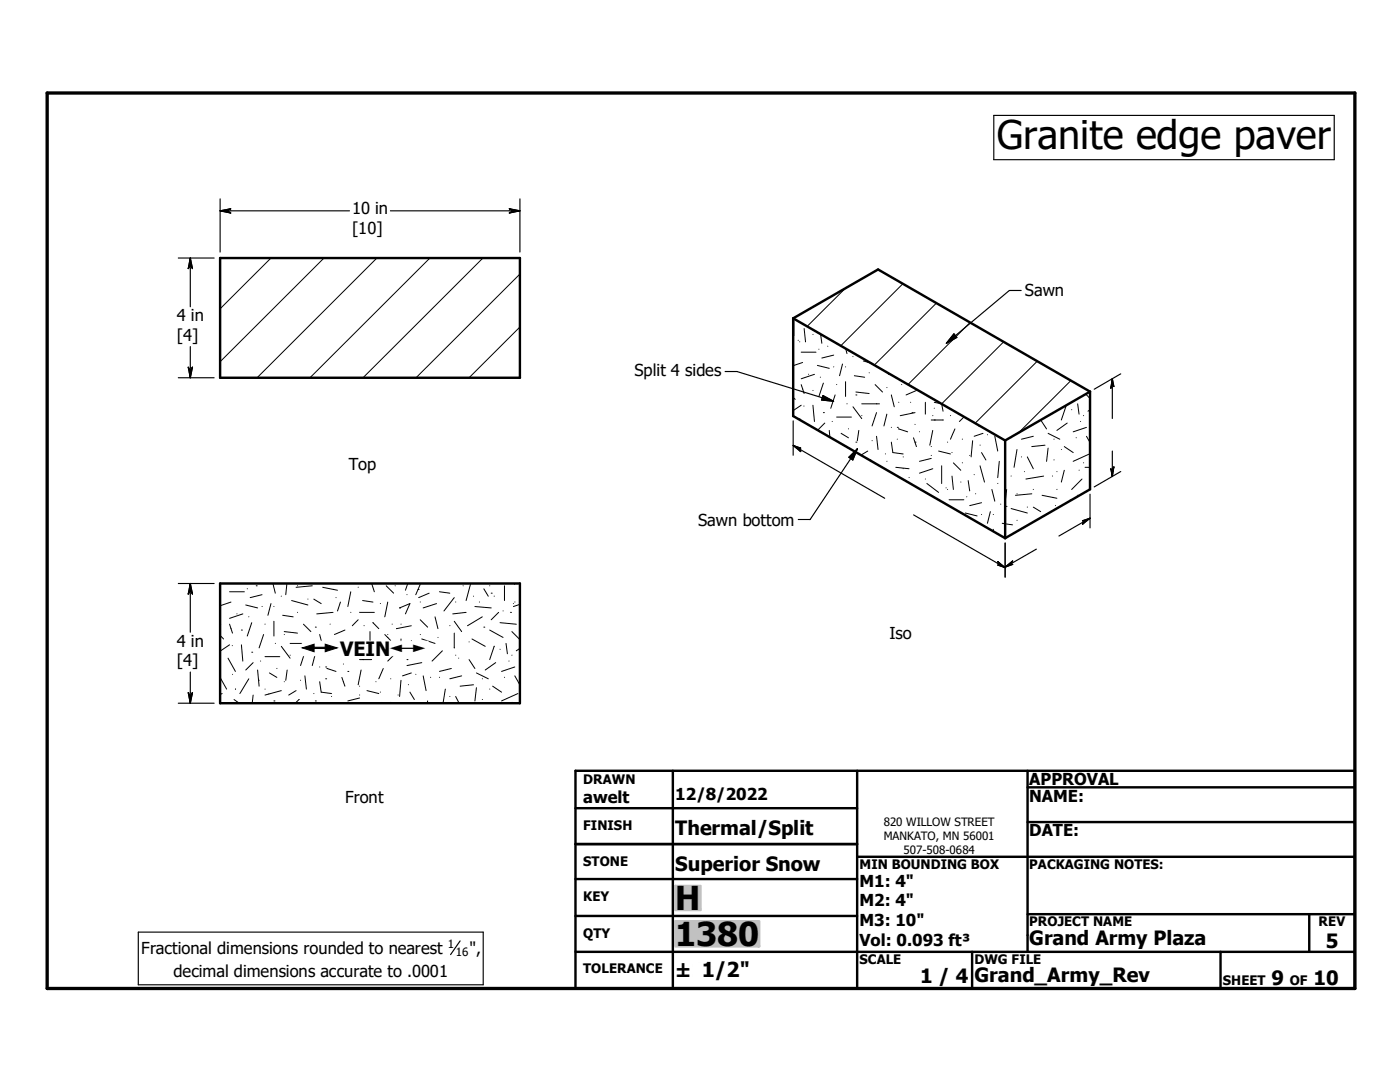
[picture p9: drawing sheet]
<svg xmlns="http://www.w3.org/2000/svg" width="279mm" height="216mm" viewBox="0 0 279 216" stroke-linecap="round" stroke-linejoin="round" font-family="sans-serif">
<g fill="none" stroke="#000" stroke-width=".48">
<path d="M43.9 51.5h59.9v23.9h-59.9zM158.3 63.5v19.5l42.3 24.4M158.3 63.5l16.9-9.7 42.3 24.3M158.3 63.5l42.3 24.4M217.5 78.1v19.5l-16.9 9.8M217.5 78.1l-16.9 9.8M200.6 87.9v19.5M43.9 116.4h59.9v23.9h-59.9zM114.8 153.8h155.6v43.4h-155.6zM134.3 153.8v43.4M171.1 153.8v43.4M205.1 157.1h65.3"/>
<path d="M205.1 153.8v36.1M114.8 175.4h56.3M114.8 161.3h56.3M114.8 168.4h56.3M171.1 171h99.3M205.1 164h65.3M114.8 182.8h56.3M114.8 189.9h155.6M194 189.9v7.3M205.1 182.4h65.3M243.6 189.9v7.3M261.3 182.4v7.5"/>
</g>
<g fill="none" stroke="#000" stroke-width=".2">
<path d="M54.1 51.5l-10.2 10.1M64.7 51.5l-20.8 20.7M75.2 51.5l-23.9 23.9M85.8 51.5l-23.9 23.9M96.4 51.5l-24 23.9M103.8 54.7l-20.8 20.7M168.7 57.5l-7.6 7.6M180.2 56.6l-12.4 12.4M103.8 65.2l-10.2 10.2M158.3 79.3l.4 .4M158.4 63.6v3.4M159.3 67.9h.1"/>
<path d="M159.6 68.2h.1M159.9 70.3h2.9M159.9 76.7l.6 1.8M160.2 72.3l-1.9 .7M160.2 77.6h.1M160.5 65.6l.3 2.6M161.4 74.7h.1M162.2 77.9h.1M162.3 66.7h-.1M162.5 74.7l-2.6 .9M163.1 72.9l2.4 .6M163.4 69.7h.1"/>
<path d="M163.7 75.3h.1M163.8 66.6l.2 1.9M164.3 76.4l-.9 2.7M165.2 69.1h.1M166.4 73.2h.1M166.4 70.9l-2.4 .5M166.7 78.8l-.9 2.7M167 76.7h.1M168.1 72.6l-.5 2.4M168.7 73.2h.1M168.7 76.2v2.9M168.8 69.5l.2 1.1"/>
<path d="M170.2 71.1v.1M170.5 75l2.1 .3M170.8 78.8h.1M170.8 78.2l2.7 .3M172.3 72l1.5 .5M173.5 74.4h.1M174.7 76.7l1.4 1.5M177 77.3h.1M177.7 74.7h-.4M177.9 78.8l.6 2.4M180 76.7h-.1M182.9 77.9l-2.1 .9"/>
<path d="M186.9 60.5l-12.4 12.3M193.6 64.4l-12.4 12.3M200.3 68.2l-12.4 12.4M207 72.1l-12.4 12.3M213.7 75.9l-10.4 10.4M216.7 78.6l.8 .9M159.6 83.5l.2 .4M159.9 80.9l-1.6 1M160.5 81h-.1M162.2 80.9l.3 3.2M164.3 82.3h.1M164.6 84.4l-1.4 1.4"/>
<path d="M165.5 85.9l.1 1.3M166.1 84.1h.1M167 83.2h2.9M167.9 86.5l1.4 .9M169.1 80.6h-.1M169.3 85.6h.1M170.2 81.2l1.8 2.3M170.8 88.2h.1M171.4 85.9l-.3 2M172 80.6h3.5M172 82.9h.1M173.2 90l-1.4 .8"/>
<path d="M173.8 91.8l-.1 .1M174.1 87.9h-.1M174.9 82.3l-.9 2.7M174.9 87.1l.3 2.6M175 80.6h-.1M176.7 90.6h.1M177 82.6l-.6 2.4M177 92v.1M177.9 85.3h.1M177.9 88.2l.3 2.1 2 .3M178.8 93.2l2.6 .3M179.1 85.3h.1"/>
<path d="M179.1 87.6h.1M179.4 80.3h.1M179.4 85.6l1.7 .6M179.4 85.6h.1M180.2 91.2h.1M180.3 93.5h-.1M181.4 95.3h.1M181.7 80.3h.1M182 82.3h.1M182.3 87.4l.6 1.7M182.6 88.2h.1M182.6 82.3l-2.9 .6"/>
<path d="M182.6 84.7h.1M183.5 86.1v.1M184.7 80.3v2.3M184.7 95.6h.1M185 96.5l2.3 1.8M185.3 98.5v.1M185.8 91.5l-2.3 .6M185.8 83.8h2.4M185.9 89.1h-.1M185.9 90.9h-.1M186.1 93.5l-2.6 .9M186.1 85.9l-.5 2.9"/>
<path d="M186.2 82.9h-.1M186.5 83.8h.1M186.5 80.3l1.4 .3M186.5 81.4v.1M187.3 90l2.4 .6M187.9 92.9v3.6M187.9 80.6l.3 1.5M188.8 97.3v.1M189.1 88.2h.1M189.1 97.6v.1M189.4 99.7h3M189.7 82.9h.1"/>
<path d="M190 90.3h.1M190 95l.3 2.7M190.3 92.4l1.4 1.4M190.6 85.6l-.9 2M191.8 96.2h-.1M192.1 87.6h.1M192.1 92.3v.1M192.4 83.2l-.9 .9M192.9 99.1h.1M193.2 95.9l.3 2M193.6 90.9h-.1M194.1 87.9l-.3 3.3"/>
<path d="M194.4 94.7h.1M194.7 98.5h.1M195.5 84.9l-.2 .1M195.6 92.9l.9 3.3M195.6 88.8h.1M195.9 90.3l.9 1.5M196.2 86.5l-1.8 .6M197.1 86.8h.1M198 97.7l.5 2.3M198.5 87.1l.6 2.9M199.1 96.4v.1M199.4 92.1l-.3 3.2"/>
<path d="M200.9 97.7l-.3 2.6M201.8 87.3v.1M201.8 95h.1M203 98.5h.1M203 89.7l-.6 3.5M203.9 91.2h.1M204.4 94.1h.1M205 91.2l1.2 2.3M205.9 98.5l-3.2 .3M206.2 97.6v.1M206.2 87.1l-2.3 .5M207.7 83.8l1.2 1.8"/>
<path d="M208 98.8l2.9 .6M208.3 95l-3.6 .6M208.6 88.8l-2.7 .3M209.2 89.4l-.3 2.7M209.2 86.5l2.3 1.1M210.1 95h-.1M210.2 99.2l-.1 .1M210.4 91.8h-.1M210.4 87.6h-.1M210.9 94.1h.1M210.9 97.6v.1M211.8 89.7h.1"/>
<path d="M212.4 93.8l-.6 2.4M212.4 89.1l1.8 1.2M212.7 81.1l-.9 2.7M213 84.4l-2.1 1.5M213.6 99.7l-.1 .2M213.9 81.8h.1M214.8 87.3v.1M215.1 98.8h.1M215.1 80.6l.2 2M215.4 93.8h-.1M215.7 84.1h.1M215.9 95.6l-2 2.1"/>
<path d="M216.3 92.3l-.1 .1M216.3 82.9h-.1M216.5 93.2h1M216.8 85.3l-2.6 .9M216.8 87.1l.7 1.2M217.4 97.1l.1 .3M217.4 90.6l-3.2 1.5M217.5 81.8l-.4 .3M45.8 118.1h3M49.4 117.5h-.1M51.1 116.9h.1M52.3 118.7l-2.4 .5"/>
<path d="M54.5 116.4l.4 2M56.1 118.9v.1M57.3 116.4l-.3 2.3M58.2 119.8l3.3 .9M59.4 116.9h.1M61.5 119.5v.1M62.3 116.9l-3.2 .3M62.6 119.6l1.5 .8M64.4 117.2l3 .6M66.6 117.6h-.1M67.1 119.2h.1M70 118.1l-.6 2.9"/>
<path d="M71.5 117.2h.1M72.4 119.8l2 .3M74.2 116.4l.5 1.7M77.1 116.9l1.4 1.5M78.9 116.9h.1M81.2 118.6v.1M81.4 116.4l-.5 1.4M83.4 117.6h.1M83.9 116.6l-.9 2.1M85.6 118.4l-2 .8M87.7 118.1l2.1 .3M90.7 119.2l-2.1 2.7"/>
<path d="M92.4 116.9h.1M93.9 116.6l-.9 3.2M94.5 118.9v.1M96.6 117.5l.8 1.5M97.7 116.9h.1M98 118.4h.1M98.6 118.9v.1M100.7 116.9v2.9M102.5 116.4l.2 .2M192.6 102.4l2.4 .5M195.9 102.6v.1M195.9 100.3l-2.4 .6"/>
<path d="M197.6 102.1l-.5 2.3M198.2 105.6v.4M198.3 102.6l-.1 .1M199.7 100.6h.1M200 104.4l2.1 .3M200.6 100.3h.1M200.8 101h.1M201.8 101.5l3.2 .9M203 103.8h.1M205 101.2h.1M206.2 101.2l1.5 .9M210.6 100.9h.1"/>
<path d="M43.9 135.2l1.3 2.3M43.9 126.8l.7 .7M43.9 124.6h.1M44.3 138.4l-.4 .2M45.5 131.3l1.5 2.7M45.8 128.7l-1.8 1.2M45.8 124.6l.6 1.7M46.1 120.1l-2.2 .8M46.1 125.4h.1M46.4 128.8h-.1M46.4 134.6h.1M46.7 139.6l1 .7"/>
<path d="M47 137.5h.1M47.3 122.5h.1M48.2 125.7h.1M48.2 128.7l.3 3.2M48.5 122.5l-2.7 .9M49 120.7l2.4 .6M49.7 135.4l-1.8 3M49.7 123.1h.1M50.2 130.1h.1M50.2 124.2l-.9 2.7M50.5 138.7l-.2 1.6M50.5 132.2l-1.5 1.5"/>
<path d="M51.4 133.7l.3 3.2M51.7 135.7h.1M52 131.9h.1M52.3 121h.1M52.6 126.6l-.9 2.7M52.9 137.5h.1M52.9 131h2.9M52.9 124.5v.1M53.6 138.5h.1M53.8 134.3l1.5 .9M54.1 120.4l-.6 2.4M54.7 139.9h.1"/>
<path d="M54.7 121h.1M54.7 124v2.9M55 128.4h-.1M55.3 133.4h.1M56.1 129l1.8 2.3M56.1 137.8l-3.2 .9M56.4 122.8l2.1 .3M56.7 136h.1M56.7 126.6h.1M56.7 126l2.7 .3M57.3 133.7l-.3 2M57.9 128.4h3.6"/>
<path d="M57.9 130.7h.1M59.1 137.8l-1.5 .9M59.4 122.2h.1M59.7 139.6l-.8 .7M60 135.7h.1M60.6 124.6l1.4 1.4M60.8 130.1l-.8 2.7M60.8 134.9l.4 2.6M60.9 128.4h-.1M62.6 138.4h.1M62.9 125.1h.1M62.9 139.9h.1"/>
<path d="M62.9 130.4l-.6 2.4M63.8 133.1h.1M63.8 126.6l.6 2.4M63.8 136l.3 2.1 2.1 .3M65 135.4h.1M65 133.1h.1M65.3 128.1h.1M65.3 133.4l1.8 .6M65.9 124.5v.1M66.2 139h.1M66.5 122.2l-3.3 .3M67.6 128.1h.1"/>
<path d="M67.9 130.1h.1M67.9 120.1l-.5 1.8M68.2 135.2l.6 1.7M68.5 130.1l-2.9 .6M68.5 136h.1M68.5 132.5h.1M68.8 125.7l-2.1 .9M69.4 134h.1M70 122.2h.1M70.6 128.1v2.3M71.5 123.7l-1.2 1.2M71.8 122.2h2.9"/>
<path d="M71.8 139.3l-2.4 .6M71.8 131.6h2.3M71.8 136.9h.1M71.8 138.7h.1M72.1 133.7l-.6 2.9M72.1 130.7h.1M72.4 131.6h.1M72.4 128.1l1.4 .3M72.4 129.3h.1M72.7 124.8l-.1 .1M73.2 137.8l2.4 .6M73.8 128.4h2.4"/>
<path d="M73.8 126v2.4M73.8 128.4l.3 1.5M74.4 124.2h.1M74.4 124.2l1.2 1.2M75 136h.1M75.6 130.7h.1M75.9 138.1h.1M75.9 120.4h.1M76.5 133.4l-.9 2M76.8 128.9v.1M76.8 126.6l1.2 1.2M77.4 120.1l-.6 3"/>
<path d="M77.4 126.6h.1M77.4 127.2h.1M77.4 130.1h.1M78 135.4h.1M78.3 124.5v.1M78.5 130.7l-1.1 1.2M79.5 138.7h-.1M79.7 121.3h.1M79.7 121.3l2.1-.9-.9 2.1M80 135.7l-.3 3.3M80 127.5v2.9M80 124.5v.1"/>
<path d="M81.2 131.6h.1M81.5 136.6h.1M81.8 138.1l.9 1.5M82.1 124.9l-2.9 .5M82.1 127.8l.3 2.1M82.1 134.3l-1.8 .6M83 134.6h.1M83.9 123.7l1.4 1.4M83.9 126.6h.1M83.9 120.1h.1M84.2 127.5l2.6 .9M84.2 132.2l-3 .6"/>
<path d="M84.5 134.9l.5 2.9M85.3 139.9v.4M86 135.1l-.1 .1M86.8 123.1l.6 2.3M87.1 120.4l-2.6 .9M87.4 127.2h.1M87.7 135.1v.1M88.3 129.9l-2.1 2M88.9 137.5l-.5 2.8M89.8 139h.1M89.8 124.8v.1M90.1 133.4l-2.4 .6"/>
<path d="M90.7 124l1.4 2M90.7 126.3v3M90.9 139l.7 1.3M91 130.7h-.1M91 120.1h-.1M91.5 131.3h.1M92.1 134.9l-2.3 .5M93 122.2l-2.6 .3M93.6 128.1h.1M93.6 131.6l1.2 1.8M94.2 127.5l2.6 1.5M94.5 136.6l-2.7 .3"/>
<path d="M94.8 121l3.2 .3M95.1 137.2l-.3 2.7M95.1 134.3l2.3 1.1M95.7 120.1h.1M96.3 135.4h.1M96.3 123.1l-3 1.8M96.3 139.6h.1M96.6 125.1h.1M97.7 137.5h.1M97.7 125.7l2.7 1.5M98.3 136.9l1.8 1.2M98.6 128.9l-.9 2.7"/>
<path d="M98.9 132.2l-2.1 1.5M99.5 122.2l-1.5 1.5M99.8 129.6h.1M99.8 124.2l3.2 .4M100.4 121.9h.1M100.7 135.1v.1M101 128.4l.3 2M101.6 131.9h.1M101.9 122.2h.1M102.2 126l1.4 1.5M102.2 130.7h.1M102.5 120.4h.1"/>
<path d="M102.7 133.1l-2.6 .9M102.7 134.9l1.1 1.8M102.8 120.1h-.1M103.4 138.4l-3.3 1.5M103.8 129.4l-.8 .5M103.8 120.6l-1.3 .4M76.2 140.2l.2 .1M78 140.1v.1M102.2 140.1v.1"/>
</g>
<path d="M9.4 18.6h261v178.6h-261z" fill="none" stroke="#000" stroke-width=".66"/>
<g fill="#c0c0c0" stroke="#c0c0c0" stroke-width=".48">
<path d="M134.8 183.8h16.7v5z"/>
<path d="M134.8 183.8l16.7 5h-16.7z"/>
<path d="M134.8 176.8h5v4.8z"/>
<path d="M134.8 176.8l5 4.8h-5z"/>
</g>
<g fill="none" stroke="#000" stroke-width=".23">
<path d="M43.9 39.7v10.6M103.8 39.7v10.6M198.3 23h68v8.9h-68zM35.6 51.5h7.1M38 52.9h.1M38 51.5v9.7M38 51.5l.4 2.1-.4-.7M38 51.5l-.4 2.1 .4-.7M43.9 42.1h25.8M43.9 42.1l2.1-.4-.7 .4M43.9 42.1l2.1 .4-.7-.4M45.3 42.1h.1"/>
<path d="M77.9 42.1h25.9M102.4 42.1h.1M102.4 42.1l-.8 .4 2.2-.4M102.4 42.1l-.8-.4 2.2 .4M203.8 58h-2.4l-12.5 10.5M35.6 75.4h7.1M38 74h.1M38 69.2v6.2M38 74l-.4-.7 .4 2.1M38 74l.4-.7-.4 2.1M144.7 74.1h2.4l19.3 6M164.2 78.9l2.2 1.2-2.4-.3z"/>
<path d="M190.4 66.6l.6 .7-2.1 1.2zM222 76.7h.1M222 75.6v7.9M222 75.6l.3 1.5-.3-.4M222 75.6l-.3 1.9 .3-.8M223.7 74.6l-5.3 3.1M158.3 88.9l18.3 10.5M158.3 88.9l1.5 .5h-.5M158.3 88.9l1.5 1.2-.5-.7M158.3 84v6.8M159.3 89.4h.1M169.4 91.2l1.7-1.7-.9 2.3z"/>
<path d="M171.1 89.5l-9.4 14.2h-2.4M217.5 98.6v6.7M222 94h.1M222 90v5.1M222 94l-.3-.5 .3 1.6M222 94l.3-.8-.3 1.9M223.7 94.1l-5.3 3.1M35.6 116.4h7.1M38 117.8h.1M38 116.4v9.8M38 116.4l.4 2.1-.4-.7M38 116.4l-.4 2.1 .4-.7"/>
<path d="M182.3 102.7l18.3 10.6M199.6 112.7h.1M199.6 112.7h-.5l1.5 .6M199.6 112.7l-.5-.6 1.5 1.2M200.6 108.4v6.8M201.6 112.6h.1M201.6 112.6l.5-.7-1.5 1.3M201.6 112.6h.5l-1.5 .6M206.8 109.6l-6.2 3.6M216.5 104h.1M217.5 103.4l-6.2 3.6M217.5 103.4l-1.5 1.2 .5-.6"/>
<path d="M217.5 103.4l-1.5 .5 .5 .1M38 138.9h.1M38 134.1v6.2M38 138.9l-.4-.7 .4 2.1M38 138.9l.4-.7-.4 2.1M35.6 140.3h7.1M27.6 186h68.8v10.5h-68.8zM91.8 187.7l-1.9 2.8"/>
</g>
<g fill="#000" stroke="#000" stroke-width=".23">
<path d="M38 51.5l.4 2.1-.4-.7zM38 51.5v1.4l-.4 .7zM38 52.9l-.4 .7zM43.9 42.1l2.1-.4-.7 .4zM43.9 42.1h1.4l.7 .4zM45.3 42.1l.7 .4zM101.6 42.5l.8-.4h1.4zM101.6 41.7l2.2 .4h-1.4zM101.6 41.7l.8 .4zM37.6 73.3l.4 .7v1.4zM38.4 73.3l-.4 2.1v-1.4zM38.4 73.3l-.4 .7z"/>
<path d="M164.2 78.9l2.2 1.2-2.4-.3zM190.4 66.6l.6 .7-2.1 1.2zM222 75.6l.3 1.5-.3-.4zM222 75.6v1.1l-.3 .8zM222 76.7l-.3 .8zM158.3 88.9l1.5 .5h-.5zM158.3 88.9l1 .5 .5 .7zM159.3 89.4l.5 .7zM169.4 91.2l1.7-1.7-.9 2.3zM221.7 93.5l.3 .5v1.1zM222.3 93.2l-.3 1.9v-1.1zM222.3 93.2l-.3 .8z"/>
<path d="M38 116.4l.4 2.1-.4-.7zM38 116.4v1.4l-.4 .7zM38 117.8l-.4 .7zM199.1 112.7h.5l1 .6zM199.1 112.1l1.5 1.2-1-.6zM199.1 112.1l.5 .6zM200.6 113.2l1.5-1.3-.5 .7zM200.6 113.2l1-.6h.5zM201.6 112.6h.5zM216.5 104l1-.6-1.5 1.2zM216 103.9l1.5-.5-1 .6zM216 103.9l.5 .1z"/>
<path d="M37.6 138.2l.4 .7v1.4zM38.4 138.2l-.4 2.1v-1.4zM38.4 138.2l-.4 .7z"/>
</g>
<g fill="#fff" stroke="#fff" stroke-width=".23">
<path d="M138.1 191.5h13.5v4.6z"/>
<path d="M138.1 191.5l13.5 4.6h-13.5z"/>
<path d="M60.3 128h25.1v2.8z"/>
<path d="M60.3 128l25.1 2.8h-25.1z"/>
</g>
<text font-size="7.9" x="198.9" y="29.7">Granite edge paver</text>
<g font-size="6.6">
<text x="134.7" y="181.6">H</text>
<text x="134.7" y="188.7">1380</text>
</g>
<text font-size="4.1" x="140" y="195">1/2&quot;</text>
<g font-size="3.9">
<text x="67.9" y="130.8">VEIN</text>
<text x="134.7" y="166.7">Thermal/Split</text>
<text x="134.7" y="173.8">Superior Snow</text>
<text x="205.4" y="188.6">Grand Army Plaza</text>
<text x="264.6" y="189.2">5</text>
<text x="134.7" y="194.9">±1/16&quot;</text>
<text x="183.6" y="196.1">1 / 4</text>
<text x="194.5" y="196">Grand_Army_Rev</text>
<text x="253.8" y="196.6">9</text>
<text x="262.1" y="196.6">10</text>
</g>
<g font-size="3.3">
<text x="70.3" y="42.8">10 in</text>
<text x="70.3" y="46.8">[10]</text>
<text x="204.6" y="59.1">Sawn</text>
<text x="35.3" y="64.1">4 in</text>
<text x="35.3" y="68">[4]</text>
<text x="126.6" y="75.1">Split 4 sides</text>
<text x="69.6" y="93.9">Top</text>
<text x="139.4" y="104.9">Sawn bottom</text>
<text x="35.3" y="129">4 in</text>
<text x="177.5" y="127.5">Iso</text>
<text x="35.3" y="133">[4]</text>
<text x="68.9" y="160.1">Front</text>
<text x="116.4" y="160.2">awelt</text>
<text x="134.7" y="159.7">12/8/2022</text>
<text x="205.4" y="156.7">APPROVAL</text>
<text x="205.4" y="159.9">NAME:</text>
<text x="205.4" y="166.9">DATE:</text>
<text x="171.5" y="176.9">M1: 4&quot;</text>
<text x="171.5" y="180.8">M2: 4&quot;</text>
<text x="171.5" y="184.8">M3: 10&quot;</text>
<text x="28.2" y="190.3">Fractional dimensions rounded to nearest</text>
<text x="93.7" y="190.3">&quot;,</text>
<text x="171.5" y="188.7">Vol: 0.093 ft³</text>
<text x="34.6" y="195">decimal dimensions accurate to .0001</text>
</g>
<g font-size="3.1">
<text x="60.3" y="130.8">#</text>
<text x="77.9" y="130.8">#</text>
</g>
<g font-size="2.6">
<text x="116.4" y="156.4">DRAWN</text>
<text x="116.4" y="165.6">FINISH</text>
<text x="116.4" y="172.8">STONE</text>
<text x="171.5" y="173.4">MIN BOUNDING BOX</text>
<text x="205.4" y="173.4">PACKAGING NOTES:</text>
<text x="116.4" y="179.9">KEY</text>
<text x="205.4" y="184.8">PROJECT NAME</text>
<text x="263.1" y="184.8">REV</text>
<text x="116.4" y="187.1">QTY</text>
<text x="116.4" y="194.2">TOLERANCE</text>
<text x="171.5" y="192.4">SCALE</text>
<text x="194.5" y="192.4">DWG FILE</text>
<text x="244.1" y="196.6">SHEET</text>
<text x="257.4" y="196.6">OF</text>
</g>
<g font-size="2.3">
<text x="176.4" y="164.8">820 WILLOW STREET</text>
<text x="176.4" y="167.6">MANKATO, MN 56001</text>
<text x="180.3" y="170.3">507-508-0684</text>
<text x="89.4" y="189.1">1</text>
<text x="91" y="190.8">16</text>
</g>
</svg>
